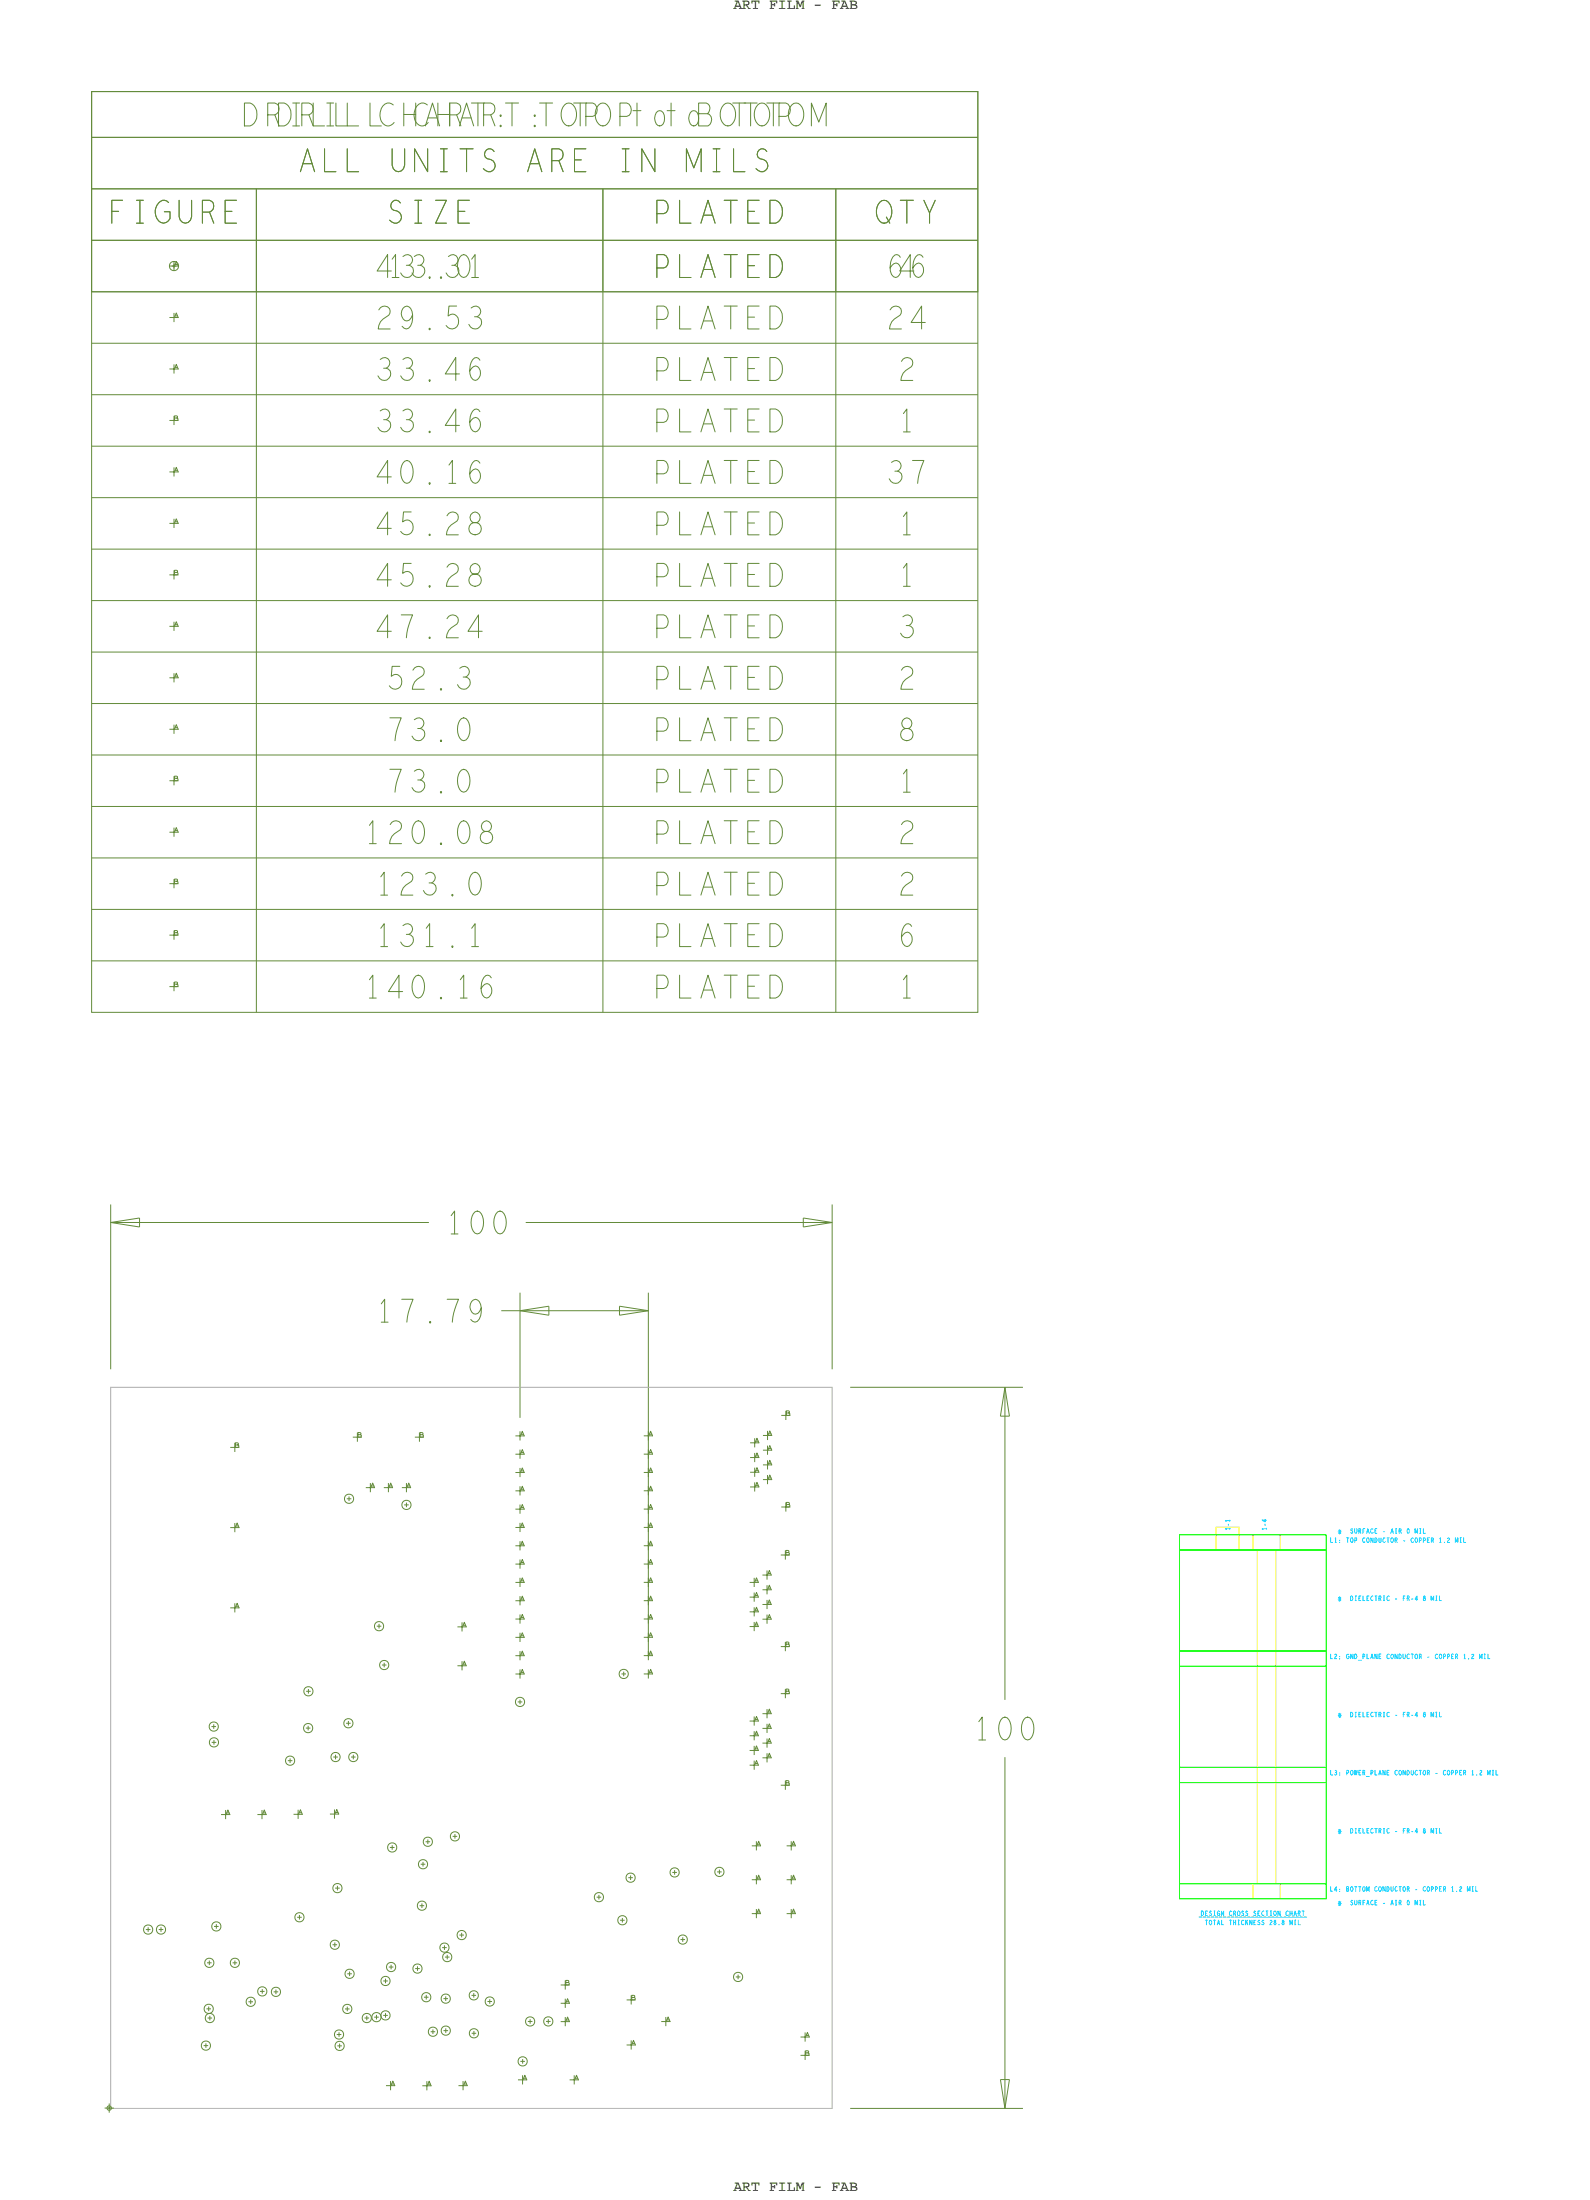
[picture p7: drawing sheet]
<svg xmlns="http://www.w3.org/2000/svg" width="220mm" height="305mm" viewBox="0 0 220 305" stroke-linecap="round" stroke-linejoin="round" font-family="sans-serif">
<!-- layer: Board Outline -->
<g fill="none" stroke="#638b3a" stroke-width=".14">
<path d="M15.3 169.5l4-.6zM15.3 169.5h44.1zM15.3 169.5l4 .7zM15.3 167v22.9zM19.3 168.9v1.3zM72.1 179.3v17.3zM72.9 169.5h42.4zM89.9 179.3v50.3zM111.3 168.9l4 .6zM111.3 168.9v1.3zM111.3 170.2l4-.7zM115.3 167v22.9z"/>
<path d="M69.5 181.8h2.6zM72.1 181.8l4-.7zM72.1 181.8h17.8zM72.1 181.8l4 .6zM76.1 181.1v1.3zM85.9 181.1l4 .7zM85.9 181.1v1.3zM85.9 182.4l4-.6zM117.8 192.4h24zM138.7 196.4h1.2zM139.3 192.4l-.6 4zM139.3 192.4v43.3z"/>
<path d="M139.3 192.4l.6 4zM139.3 243.7v48.7zM117.8 292.4h24zM138.7 288.4l.6 4zM138.7 288.4h1.2zM139.9 288.4l-.6 4z"/>
</g>
<path d="M15.3 192.4h100v100h-100z" fill="none" stroke="#acacac" stroke-width=".14"/>
<!-- layer: Nets -->
<g fill="none" stroke="#638b3a" stroke-width=".14">
<path d="M48.9 199.3h1.3M49.5 198.7v1.2M49.6 199h.4l.1 .1-.1 .2h-.4v-.6h.4v.1l-.1 .2M57.5 199.3h1.3M58.1 198.7v1.2M58.2 199h.4l.1 .1-.1 .2h-.4v-.6h.4v.1l-.1 .2M71.4 199.1h1.3M72.1 198.5v1.3M72.1 199.1l.3-.6 .3 .6M72.2 198.9h.4M89.2 199.1h1.3M89.9 198.5v1.2"/>
<path d="M89.9 199.1l.3-.6 .2 .6M90 198.9h.4M104.6 199.4v1.3M104.8 199.9h.3M105.7 199.1h1.3M106.4 198.4v1.3M106.4 199.1l.3-.7 .3 .7M106.5 198.8h.4M108.3 196.3h1.3M108.9 195.6v1.3M109 195.9l.4 .1 .1 .1-.2 .2h-.3v-.7l.4 .1v.1l-.1 .1M31.9 211.8h1.3"/>
<path d="M31.9 200.7h1.3M32.5 200.1v1.3M32.5 211.2v1.3M32.6 211.8l.3-.6 .2 .6M32.6 200.4h.4l.1 .1-.1 .2h-.4v-.6h.4v.1v.2M32.7 211.6h.3M48.1 207.8h.6zM48.4 207.5v.7zM50.7 206.3h1.3M51.3 205.7v1.2M51.4 206.3l.3-.6 .2 .6M51.5 206.1h.3"/>
<path d="M53.2 206.3h1.3M53.8 205.7v1.2M53.9 206.3l.3-.6 .2 .6M54 206.1h.3M55.7 206.3h1.3M56 208.7h.7zM56.3 208.4v.6zM56.3 205.7v1.2M56.4 206.3l.3-.6 .2 .6M56.5 206.1h.3M71.4 201.7h1.3M71.4 204.2h1.3"/>
<path d="M71.4 206.7h1.3M71.4 209.3h1.3M71.4 211.8h1.3M71.4 214.4h1.3M71.4 216.9h1.3M71.4 219.4h1.3M72.1 201v1.3M72.1 203.6v1.2M72.1 206.1v1.3M72.1 208.6v1.3M72.1 211.2v1.3M72.1 213.7v1.3"/>
<path d="M72.1 216.3v1.2M72.1 218.8v1.3M72.1 201.7l.3-.7 .3 .7M72.1 204.2l.3-.6 .3 .6M72.1 206.7l.3-.6 .3 .6M72.1 209.3l.3-.7 .3 .7M72.1 211.8l.3-.6 .3 .6M72.1 214.4l.3-.7 .3 .7M72.1 216.9l.3-.6 .3 .6M72.1 219.4l.3-.6 .3 .6M72.2 201.4h.4M72.2 204h.4"/>
<path d="M72.2 206.5h.4M72.2 209.1h.4M72.2 211.6h.4M72.2 214.1h.4M72.2 216.7h.4M72.2 219.2h.4M89.2 204.2h1.3M89.2 206.7h1.3M89.2 211.8h1.3M89.2 214.4h1.3M89.2 216.9h1.3M89.2 219.4h1.3"/>
<path d="M89.2 209.3h1.3M89.2 201.7h1.3M89.9 201v1.3M89.9 203.6v1.2M89.9 206.1v1.3M89.9 208.6v1.3M89.9 211.2v1.2M89.9 213.7v1.3M89.9 216.3v1.2M89.9 218.8v1.3M89.9 209.3l.3-.7 .2 .7M89.9 206.7l.3-.6 .2 .6"/>
<path d="M89.9 204.2l.3-.6 .2 .6M89.9 201.7l.3-.7 .2 .7M89.9 211.8l.3-.6 .2 .6M89.9 214.4l.3-.7 .2 .7M89.9 216.9l.3-.6 .2 .6M89.9 219.4l.3-.6 .2 .6M90 201.4h.4M90 206.5h.4M90 209h.4M90 211.6h.4M90 214.1h.4M90 216.7h.4"/>
<path d="M90 219.2h.4M90 204h.4M103.9 219.4h1.3M104 200.1h1.2M104 206.2h1.2M104 204.2h1.2M104 202.1h1.2M104.5 218.8v1.3M104.6 219.4l.3-.6 .2 .6M104.6 201.5v1.3M104.6 203.5v1.3M104.6 205.6v1.2"/>
<path d="M104.7 200.1l.2-.7 .3 .7M104.7 206.2l.2-.6 .3 .6M104.7 204.2l.2-.7 .3 .7M104.7 202.1l.2-.6 .3 .6M104.7 219.2h.3M104.8 206h.3M104.8 203.9h.3M104.8 201.9h.3M105.7 218.4h1.3M105.7 201.1h1.3M105.7 205.2h1.3M105.7 203.1h1.3"/>
<path d="M106.3 217.8v1.3M106.3 219.8v1.3M106.4 218.4l.2-.6 .3 .6M106.4 200.5v1.2M106.4 202.5v1.3M106.4 204.5v1.3M106.4 201.1l.3-.6 .3 .6M106.4 205.2l.3-.7 .3 .7M106.4 203.1l.3-.6 .3 .6M106.5 218.2h.3M106.5 200.9h.4M106.5 205h.4"/>
<path d="M106.5 202.9h.4M108.2 215.6h1.3M108.3 209h1.3M108.9 215v1.3M108.9 208.3v1.3M108.9 215.3h.4l.1 .2-.1 .1h-.4v-.6h.4l.1 .1-.1 .2M109 208.6l.4 .1 .1 .1-.2 .2h-.3v-.7l.4 .1v.1l-.1 .1M29.3 239.4h.6zM29.6 239.1v.6zM31.9 223h1.3M32.5 222.3v1.3M32.6 223l.3-.7 .2 .7"/>
<path d="M32.7 222.7h.3M42.4 239.6h.6zM42.4 234.5h.7zM42.7 239.3v.7zM42.7 234.2v.7zM48 239h.6zM48.3 238.7v.6zM52.2 225.5h.7zM52.5 225.2v.6zM52.9 230.9h.7zM53.3 230.6v.6zM63.4 225.6h1.3"/>
<path d="M63.4 231h1.3M64 225v1.2M64 230.4v1.2M64.1 225.6l.3-.6 .2 .6M64.1 231l.3-.6 .2 .6M64.2 225.4h.3M64.2 230.8h.3M71.4 229.6h1.3M71.4 227.1h1.3M71.4 222h1.3M71.4 224.5h1.3M71.4 232.1h1.3"/>
<path d="M71.8 236h.6zM72.1 235.7v.6zM72.1 221.3v1.3M72.1 223.9v1.3M72.1 226.4v1.3M72.1 229v1.2M72.1 231.5v1.3M72.1 229.6l.3-.6 .3 .6M72.1 227.1l.3-.7 .3 .7M72.1 222l.3-.7 .3 .7M72.1 224.5l.3-.6 .3 .6M72.1 232.1l.3-.6 .3 .6"/>
<path d="M72.2 229.4h.4M72.2 226.8h.4M72.2 221.8h.4M72.2 224.3h.4M72.2 231.9h.4M86.1 232.1h.7zM86.5 231.8v.6zM89.2 229.6h1.3M89.2 222h1.3M89.2 224.5h1.3M89.2 232.1h1.3M89.2 227.1h1.3"/>
<path d="M89.9 221.3v1.3M89.9 223.9v1.2M89.9 226.4v1.3M89.9 229v1.2M89.9 231.5v1.3M89.9 232.1l.3-.6 .2 .6M89.9 222l.3-.7 .2 .7M89.9 224.5l.3-.6 .2 .6M89.9 227.1l.3-.7 .2 .7M89.9 229.6l.3-.6 .2 .6M90 226.8h.4M90 224.3h.4"/>
<path d="M90 231.9h.4M90 221.7h.4M90 229.4h.4M103.9 238.7h1.3M103.9 221.5h1.3M103.9 223.5h1.3M103.9 225.6h1.3M104.5 220.8v1.3M104.5 222.9v1.3M104.5 224.9v1.3M104.5 238v1.3M104.6 238.7l.3-.7 .2 .7"/>
<path d="M104.6 221.5l.3-.7 .2 .7M104.6 223.5l.3-.6 .2 .6M104.6 225.6l.3-.7 .2 .7M104.7 238.4h.3M104.7 221.3h.3M104.7 223.3h.3M104.7 225.3h.3M105.7 237.6h1.3M105.7 239.7h1.3M105.7 220.5h1.3M105.7 222.5h1.3M105.7 224.5h1.3"/>
<path d="M106.3 221.9v1.2M106.3 223.9v1.3M106.3 237v1.3M106.3 239v1.3M106.4 237.6l.2-.6 .3 .6M106.4 239.7l.2-.7 .3 .7M106.4 220.5l.2-.7 .3 .7M106.4 222.5l.2-.6 .3 .6M106.4 224.5l.2-.6 .3 .6M106.5 237.4h.3M106.5 239.5h.3M106.5 220.2h.3"/>
<path d="M106.5 222.3h.3M106.5 224.3h.3M108.2 228.3h1.3M108.2 234.9h1.3M108.9 227.7v1.3M108.9 234.2v1.3M108.9 228h.4l.1 .2-.1 .1h-.4v-.6h.4l.1 .1-.1 .2M108.9 234.5h.4l.1 .2-.1 .2h-.4v-.7l.4 .1 .1 .1-.1 .1M29.3 241.6h.7zM29.7 241.3v.6zM30.6 251.6h1.3M31.3 251v1.3"/>
<path d="M31.3 251.6l.3-.6 .3 .6M31.4 251.4h.4M35.7 251.6h1.2M36.3 251v1.3M36.4 251.6l.2-.6 .3 .6M36.5 251.4h.3M39.9 244.2h.6zM40.2 243.8v.7zM40.7 251.6h1.3M41.3 251v1.2M41.4 251.6l.2-.6 .3 .6M41.5 251.4h.3"/>
<path d="M45.7 251.6h1.3M46.2 243.7h.6zM46.4 250.9v1.3M46.4 251.6l.3-.7 .2 .7M46.5 243.3v.7zM46.5 251.3h.3M48.7 243.7h.6zM49 243.3v.7zM54 256.2h.7zM54.4 255.9v.6zM58.3 258.5h.6zM58.6 258.2v.6z"/>
<path d="M59 255.4h.6zM59.3 255.1v.6zM62.7 254.7h.7zM63.1 254.3v.7zM93.2 259.7h.6zM93.5 259.3v.7zM99.4 259.6h.6zM99.7 259.3v.6zM103.9 240.7h1.3M103.9 242.7h1.3M103.9 244.8h1.3M104.2 256h1.3"/>
<path d="M104.5 240.1v1.2M104.5 242.1v1.3M104.5 244.1v1.3M104.6 240.7l.3-.6 .2 .6M104.6 242.7l.3-.6 .2 .6M104.6 244.8l.3-.7 .2 .7M104.7 240.5h.3M104.7 242.5h.3M104.7 244.6h.3M104.8 255.3v1.3M104.9 256l.3-.7 .2 .7M105 255.7h.3"/>
<path d="M105.7 241.7h1.3M105.7 243.8h1.3M106.3 241.1v1.3M106.3 243.1v1.3M106.4 241.7l.2-.6 .3 .6M106.4 243.8l.2-.7 .3 .7M106.5 241.5h.3M106.5 243.5h.3M108.2 247.6h1.3M108.9 246.9v1.3M108.9 247.2h.4l.1 .2-.1 .2h-.4v-.7l.4 .1 .1 .1-.1 .1M109 256h1.3"/>
<path d="M109.7 255.3v1.3M109.7 256l.3-.7 .3 .7M109.8 255.7h.4M20.2 267.6h.7zM20.5 267.3v.6zM22 267.6h.6zM22.3 267.3v.6zM28.6 278.6h.6zM28.7 272.2h.6zM28.8 279.8h.6zM28.9 278.3v.6zM29 271.9v.6z"/>
<path d="M29.1 279.5v.7zM29.7 267.1h.6zM30 266.8v.7zM32.2 272.2h.7zM32.6 271.9v.6zM34.4 277.6h.7zM34.7 277.3v.6zM36 276.2h.7zM36.4 275.8v.7zM37.9 276.2h.7zM38.2 275.9v.6zM41.2 265.9h.6z"/>
<path d="M41.5 265.6v.6zM46.1 269.7h.6zM46.4 269.4v.6zM46.5 261.8h.6zM46.8 261.5v.6zM47.8 278.6h.7zM48.1 278.3v.6zM48.1 273.7h.7zM48.5 273.4v.6zM50.5 279.8h.7zM50.8 279.5v.7zM51.9 279.7h.6z"/>
<path d="M52.2 279.4v.6zM53.1 274.7h.7zM53.1 279.5h.7zM53.4 274.4v.6zM53.4 279.2v.6zM53.9 272.8h.6zM54.2 272.5v.6zM57.5 273h.7zM57.9 272.7v.6zM58.2 264.3h.6zM58.5 264v.6zM58.8 277h.6z"/>
<path d="M59.1 276.6v.7zM61.3 270.1h.6zM61.5 277.2h.6zM61.6 269.8v.6zM61.7 271.4h.6zM61.8 276.8v.7zM62 271.1v.6zM63.7 268.3h.6zM64 268v.7zM65.4 276.7h.6zM65.7 276.4v.6zM67.6 277.6h.6z"/>
<path d="M67.9 277.2v.7zM77.7 275.3h1.3M77.7 277.8h1.3M78.3 274.6v1.3M78.3 277.2v1.2M78.3 279.7v1.3M78.4 277.8l.3-.6 .2 .6M78.4 274.9h.4l.1 .2-.1 .2h-.4v-.7l.4 .1v.1v.1M78.5 277.6h.3M82.7 263.1h.6zM83 262.8v.6zM85.9 266.3h.7z"/>
<path d="M86.3 266v.6zM86.9 277.3h1.2M87.1 260.4h.6zM87.4 260.1v.6zM87.5 276.7v1.3M87.6 277h.4v.2l-.1 .1h-.3v-.6h.3l.1 .1-.1 .2M92.3 279.7v1.3M94.3 269h.7zM94.6 268.6v.7zM102 274.2h.6zM102.3 273.8v.7zM104.2 260.7h1.3"/>
<path d="M104.2 265.4h1.3M104.8 260v1.3M104.8 264.7v1.3M104.9 260.7l.3-.7 .2 .7M104.9 265.4l.3-.7 .2 .7M105 260.4h.3M105 265.1h.3M109 260.7h1.3M109 265.4h1.3M109.7 260v1.3M109.7 264.7v1.3M109.7 260.7l.3-.7 .3 .7"/>
<path d="M109.7 265.4l.3-.7 .3 .7M109.8 260.4h.4M109.8 265.1h.4M28.2 283.7h.7zM28.5 283.4v.6zM46.7 282.1h.6zM46.8 283.7h.6zM47 281.8v.7zM47.1 283.4v.6zM53.5 289.2h1.3M54.1 288.6v1.3M54.2 289.2l.3-.6 .2 .6"/>
<path d="M54.3 289h.3M58.5 289.2h1.3M59.2 288.6v1.3M59.2 289.2l.3-.6 .2 .6M59.3 289h.4M59.7 281.7h.6zM60 281.4v.7zM61.5 281.6h.6zM61.8 281.3v.6zM63.5 289.2h1.3M64.2 288.6v1.3M64.2 289.2l.3-.6 .3 .6"/>
<path d="M64.3 289h.4M65.4 282h.6zM65.7 281.6v.7zM71.8 288.4h1.3M72.1 285.9h.7zM72.4 287.8v1.3M72.4 285.5v.7zM72.5 288.4l.2-.6 .3 .6M72.6 288.2h.3M73.2 280.3h.6zM73.5 280v.6zM75.7 280.3h.6z"/>
<path d="M76 280v.6zM77.7 280.3h1.3M78.4 280.3l.3-.6 .2 .6M78.5 280.1h.3M79 288.4h1.2M79.6 287.8v1.3M79.6 288.4l.3-.6 .3 .6M79.7 288.2h.4M86.9 283.6h1.2M87.5 283v1.2M87.5 283.6l.3-.6 .3 .6M87.6 283.4h.4"/>
<path d="M91.7 280.3h1.2M92.3 280.3l.3-.6 .3 .6M92.4 280.1h.4M111 285h1.2M111 282.5h1.2M111.6 281.8v1.3M111.6 284.4v1.3M111.6 282.5l.3-.7 .3 .7M111.7 284.7h.4l.1 .1-.2 .2h-.3v-.6h.3l.1 .1-.1 .2M111.7 282.3h.4"/>
<circle cx="48.4" cy="207.8" r=".64"/>
<circle cx="56.3" cy="208.7" r=".64"/>
<circle cx="29.6" cy="239.4" r=".64"/>
<circle cx="42.7" cy="239.6" r=".64"/>
<circle cx="42.7" cy="234.5" r=".64"/>
<circle cx="48.3" cy="239" r=".64"/>
<circle cx="52.5" cy="225.5" r=".64"/>
<circle cx="53.3" cy="230.9" r=".64"/>
<circle cx="72.1" cy="236" r=".64"/>
<circle cx="86.5" cy="232.1" r=".64"/>
<circle cx="29.7" cy="241.6" r=".64"/>
<circle cx="40.2" cy="244.2" r=".64"/>
<circle cx="46.5" cy="243.7" r=".64"/>
<circle cx="49" cy="243.7" r=".64"/>
<circle cx="54.4" cy="256.2" r=".64"/>
<circle cx="58.6" cy="258.5" r=".64"/>
<circle cx="59.3" cy="255.4" r=".64"/>
<circle cx="63.1" cy="254.7" r=".64"/>
<circle cx="93.5" cy="259.7" r=".64"/>
<circle cx="99.7" cy="259.6" r=".64"/>
<circle cx="20.5" cy="267.6" r=".64"/>
<circle cx="22.3" cy="267.6" r=".64"/>
<circle cx="28.9" cy="278.6" r=".64"/>
<circle cx="29" cy="272.2" r=".64"/>
<circle cx="29.1" cy="279.9" r=".64"/>
<circle cx="30" cy="267.2" r=".64"/>
<circle cx="32.6" cy="272.2" r=".64"/>
<circle cx="34.7" cy="277.6" r=".64"/>
<circle cx="36.4" cy="276.2" r=".64"/>
<circle cx="38.2" cy="276.2" r=".64"/>
<circle cx="41.5" cy="265.9" r=".64"/>
<circle cx="46.4" cy="269.7" r=".64"/>
<circle cx="46.8" cy="261.8" r=".64"/>
<circle cx="48.1" cy="278.6" r=".64"/>
<circle cx="48.5" cy="273.7" r=".64"/>
<circle cx="50.8" cy="279.9" r=".64"/>
<circle cx="52.2" cy="279.7" r=".64"/>
<circle cx="53.4" cy="274.7" r=".64"/>
<circle cx="53.4" cy="279.5" r=".64"/>
<circle cx="54.2" cy="272.8" r=".64"/>
<circle cx="57.9" cy="273" r=".64"/>
<circle cx="58.5" cy="264.3" r=".64"/>
<circle cx="59.1" cy="277" r=".64"/>
<circle cx="61.6" cy="270.1" r=".64"/>
<circle cx="61.8" cy="277.2" r=".64"/>
<circle cx="62" cy="271.4" r=".64"/>
<circle cx="64" cy="268.3" r=".64"/>
<circle cx="65.7" cy="276.7" r=".64"/>
<circle cx="67.9" cy="277.6" r=".64"/>
<circle cx="83" cy="263.1" r=".64"/>
<circle cx="86.3" cy="266.3" r=".64"/>
<circle cx="87.4" cy="260.4" r=".64"/>
<circle cx="94.6" cy="269" r=".64"/>
<circle cx="102.3" cy="274.2" r=".64"/>
<circle cx="28.5" cy="283.7" r=".64"/>
<circle cx="47" cy="282.1" r=".64"/>
<circle cx="47.1" cy="283.7" r=".64"/>
<circle cx="60" cy="281.8" r=".64"/>
<circle cx="61.8" cy="281.6" r=".64"/>
<circle cx="65.7" cy="282" r=".64"/>
<circle cx="72.4" cy="285.9" r=".64"/>
<circle cx="73.5" cy="280.3" r=".64"/>
<circle cx="76" cy="280.3" r=".64"/>
</g>
<!-- layer: Text -->
<path d="M185.7 212.1v.6M185.7 221.4v.7M185.7 237.6v.6M185.7 253.7v.6M185.7 263.6v.7" fill="none" stroke="#0ed2ff" stroke-width=".14"/>
<path d="M33.9 14.3h.8a1.81 1.81 0 0 1 0 3.2h-.8zM112.5 17.5v-3.2l1 2.6 1-2.6v3.2" fill="none" stroke="#638b3a" stroke-width=".14"/>
<!-- layer: Drawing Origin -->
<path d="M14.5 292.3h1.3M14.9 292.1l.2-.1 .3 .1v.2v.2l-.3 .1-.2-.1-.1-.2zM15.1 291.7v1.3" fill="none" stroke="#638b3a" stroke-width=".14"/>
<!-- layer: All Others -->
<path d="M168.6 211.8h3.1v3.1h-3.1zM173.6 212.8h3.9v2.1h-.7v46.3h.7v2.1h-3.9v-2.1h.7v-46.3h-.7z" fill="none" stroke="#ff0" stroke-width=".14"/>
<path d="M163.5 212.8h20.3v2.1h-20.3zM163.5 214.9h20.3v14.1h-20.3zM163.5 229h20.3v2.1h-20.3zM163.5 231.1h20.3v14h-20.3zM163.5 245.1h20.3v2.1h-20.3zM163.5 247.2h20.3v14h-20.3zM163.5 261.2h20.3v2.1h-20.3z" fill="none" stroke="#0f0" stroke-width=".14"/>
<g fill="none" stroke="#638b3a" stroke-width=".14">
<path d="M12.7 19.1h122.8zM12.7 12.7h122.8v27.8h-122.8zM12.7 12.7h122.8v127.7h-122.8zM12.7 26.2h122.8zM12.7 33.3h122.8zM23.5 36.9h1.3M23.8 36.9h.6zM24.1 36.6v.6zM24.1 36.3v1.2M24.2 36.9l.2-.6 .3 .6M24.3 36.7h.3M35.5 26.2v14.3z"/>
<path d="M35.5 26.2v114.2zM83.6 26.2v14.3zM83.6 26.2v114.2zM115.8 26.2v14.3zM115.8 26.2v114.2zM12.7 40.5h122.8zM12.7 47.6h122.8zM12.7 54.7h122.8zM23.5 44h1.3M23.5 51.2h1.3M23.5 58.3h1.3M24.1 43.4v1.3"/>
<path d="M24.1 50.5v1.3M24.1 57.7v1.2M24.2 44l.2-.6 .3 .6M24.2 51.2l.2-.7 .3 .7M24.2 58h.4l.1 .1-.2 .2h-.3v-.6h.4v.1l-.1 .2M24.3 43.8h.3M24.3 50.9h.3M12.7 61.9h122.8zM12.7 69h122.8zM12.7 76.1h122.8zM23.5 65.4h1.3M23.5 72.6h1.3"/>
<path d="M23.5 79.7h1.3M24.1 64.8v1.3M24.1 71.9v1.3M24.1 79.1v1.3M24.2 65.4l.2-.6 .3 .6M24.2 72.6l.2-.7 .3 .7M24.2 79.4h.4l.1 .1-.2 .2h-.3v-.6h.4v.1l-.1 .2M24.3 65.2h.3M24.3 72.4h.3M12.7 83.3h122.8zM12.7 90.4h122.8zM12.7 97.6h122.8z"/>
<path d="M23.5 86.9h1.3M23.5 94h1.3M24.1 86.2v1.3M24.1 93.4v1.2M24.2 86.9l.2-.7 .3 .7M24.2 94l.2-.6 .3 .6M24.3 86.6h.3M24.3 93.8h.3M12.7 104.7h122.8zM12.7 111.8h122.8zM12.7 119h122.8zM23.5 101.1h1.3"/>
<path d="M23.5 108.3h1.3M23.5 115.4h1.3M24.1 100.5v1.3M24.1 107.6v1.3M24.1 114.8v1.2M24.2 101.1l.2-.6 .3 .6M24.2 115.4l.2-.6 .3 .6M24.2 107.9l.4 .1 .1 .1-.2 .2h-.3v-.7l.4 .1v.1l-.1 .1M24.3 100.9h.3M24.3 115.2h.3M12.7 126.1h122.8zM12.7 133.2h122.8z"/>
<path d="M23.5 122.5h1.3M23.5 129.7h1.3M23.5 136.8h1.3M24.1 121.9v1.3M24.1 129v1.3M24.1 136.2v1.3M24.2 122.2h.4l.1 .2-.2 .1h-.3v-.6h.4v.1l-.1 .2M24.2 129.3l.4 .1 .1 .1-.2 .2h-.3v-.7l.4 .1v.1l-.1 .1M24.2 136.5h.4l.1 .1-.2 .2h-.3v-.6h.4v.1l-.1 .2"/>
<circle cx="24.1" cy="36.9" r=".64"/>
</g>
<g font-size="5.4" fill="#638b3a">
<text x="38.3" y="17.5">DRILL CHART: TOP to TOP</text>
<text x="41.4" y="23.8">ALL UNITS ARE IN MILS</text>
<text x="15.1" y="31">FIGURE</text>
<text x="53.6" y="31">SIZE</text>
<text x="90.7" y="31">PLATED</text>
<text x="121.4" y="31">QTY</text>
<text x="53.6" y="38.5">13.0</text>
<text x="90.7" y="38.5">PLATED</text>
<text x="124.5" y="38.5">4</text>
<text x="52.1" y="45.6">29.53</text>
<text x="90.7" y="45.6">PLATED</text>
<text x="122.9" y="45.6">24</text>
<text x="52.1" y="52.8">33.46</text>
<text x="90.7" y="52.8">PLATED</text>
<text x="124.5" y="52.8">2</text>
<text x="52.1" y="59.9">33.46</text>
<text x="90.7" y="59.9">PLATED</text>
<text x="124.5" y="59.9">1</text>
<text x="52.1" y="67">40.16</text>
<text x="90.7" y="67">PLATED</text>
<text x="122.9" y="67">37</text>
<text x="52.1" y="74.2">45.28</text>
<text x="90.7" y="74.2">PLATED</text>
<text x="124.5" y="74.2">1</text>
<text x="52.1" y="81.3">45.28</text>
<text x="90.7" y="81.3">PLATED</text>
<text x="124.5" y="81.3">1</text>
<text x="52.1" y="88.4">47.24</text>
<text x="90.7" y="88.4">PLATED</text>
<text x="124.5" y="88.4">3</text>
<text x="53.6" y="95.6">52.3</text>
<text x="90.7" y="95.6">PLATED</text>
<text x="124.5" y="95.6">2</text>
<text x="53.6" y="102.7">73.0</text>
<text x="90.7" y="102.7">PLATED</text>
<text x="124.5" y="102.7">8</text>
<text x="53.6" y="109.9">73.0</text>
<text x="90.7" y="109.9">PLATED</text>
<text x="124.5" y="109.9">1</text>
<text x="50.5" y="117">120.08</text>
<text x="90.7" y="117">PLATED</text>
<text x="124.5" y="117">2</text>
<text x="52.1" y="124.1">123.0</text>
<text x="90.7" y="124.1">PLATED</text>
<text x="124.5" y="124.1">2</text>
<text x="52.1" y="131.3">131.1</text>
<text x="90.7" y="131.3">PLATED</text>
<text x="124.5" y="131.3">6</text>
<text x="50.5" y="138.4">140.16</text>
<text x="90.7" y="138.4">PLATED</text>
<text x="124.5" y="138.4">1</text>
<text x="61.8" y="171.1">100</text>
<text x="52.1" y="183.3">17.79</text>
<text x="135" y="241.3">100</text>
</g>
<g font-size="2.1">
<text x="101.7" y="1.2">ART FILM - FAB</text>
<text x="101.7" y="303.9">ART FILM - FAB</text>
</g>
<g font-size="1.1" fill="#0ed2ff">
<text x="170.5" y="212.2" transform="rotate(-90 170.5 212.2)">1-1</text>
<text x="175.6" y="212.2" transform="rotate(-90 175.6 212.2)">1-4</text>
<text x="184.4" y="213.9">L1: TOP CONDUCTOR - COPPER 1.2 MIL</text>
<text x="185.5" y="212.6">*</text>
<text x="187.2" y="212.6">SURFACE - AIR 0 MIL</text>
<text x="185.5" y="222">*</text>
<text x="187.2" y="222">DIELECTRIC - FR-4 8 MIL</text>
<text x="184.4" y="230">L2: GND_PLANE CONDUCTOR - COPPER 1.2 MIL</text>
<text x="185.5" y="238.1">*</text>
<text x="187.2" y="238.1">DIELECTRIC - FR-4 8 MIL</text>
<text x="184.4" y="246.1">L3: POWER_PLANE CONDUCTOR - COPPER 1.2 MIL</text>
<text x="185.5" y="254.2">*</text>
<text x="187.2" y="254.2">DIELECTRIC - FR-4 8 MIL</text>
<text x="184.4" y="262.3">L4: BOTTOM CONDUCTOR - COPPER 1.2 MIL</text>
<text x="166.2" y="265.6">___________________________</text>
<text x="166.5" y="265.6">DESIGN CROSS SECTION CHART</text>
<text x="167" y="266.9">TOTAL THICKNESS 28.8 MIL</text>
<text x="185.5" y="264.2">*</text>
<text x="187.2" y="264.2">SURFACE - AIR 0 MIL</text>
</g>
</svg>
